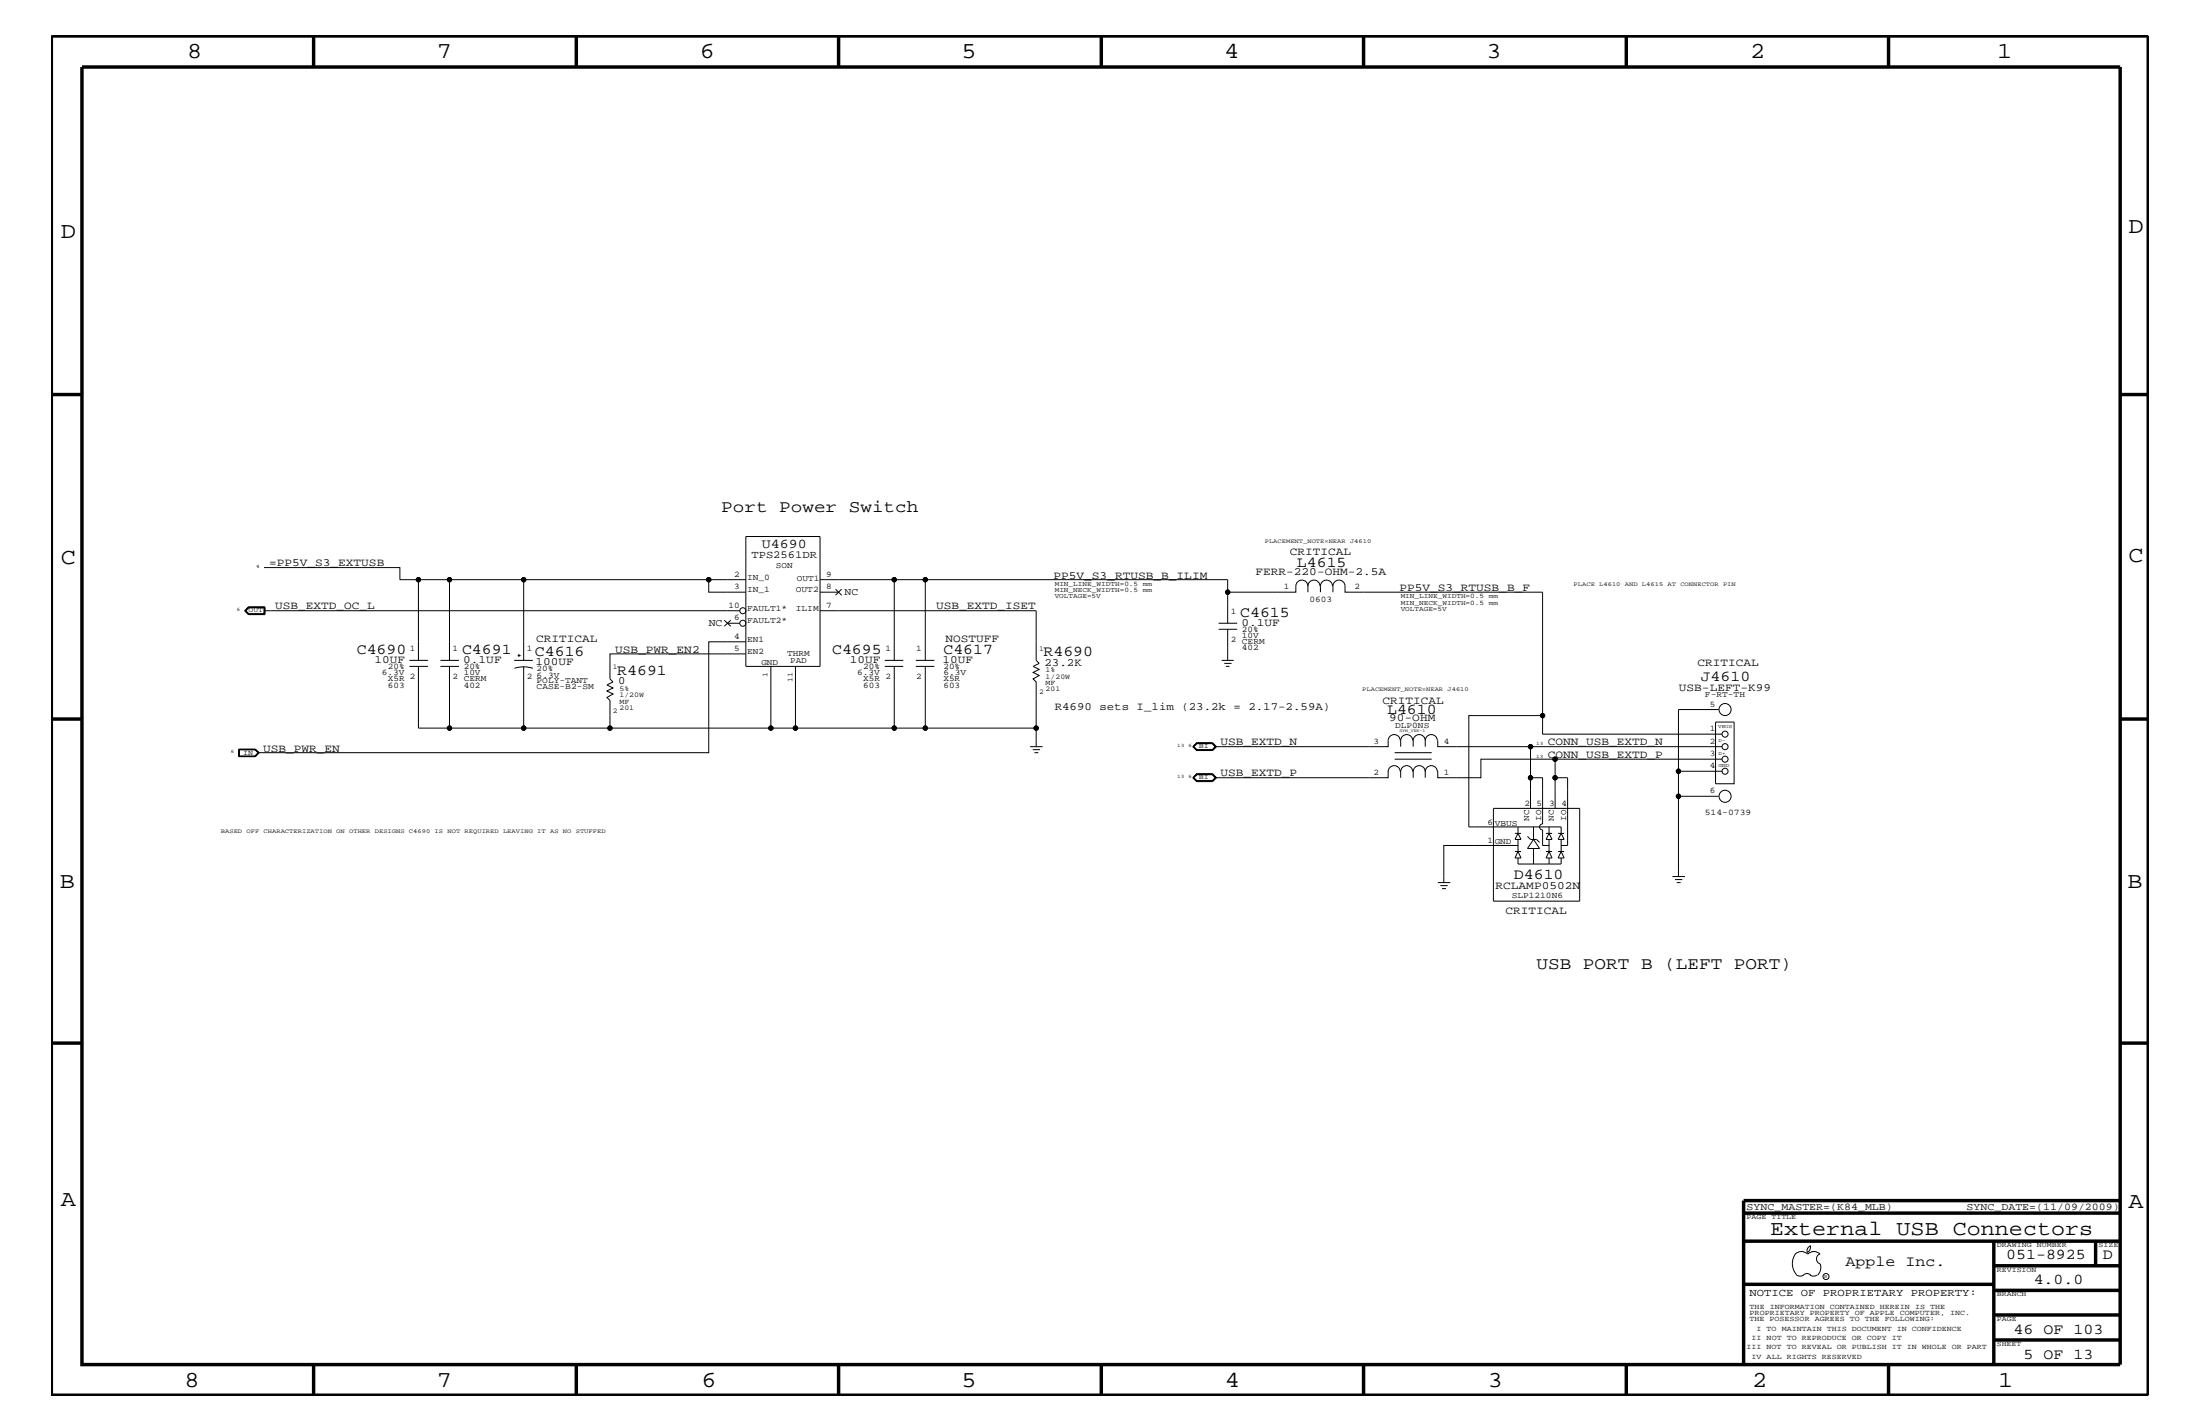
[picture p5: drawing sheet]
<svg xmlns="http://www.w3.org/2000/svg" width="432mm" height="279mm" viewBox="0 0 432 279" stroke-linecap="round" stroke-linejoin="round" font-family="sans-serif">
<g fill="none" stroke="#000" stroke-width=".2">
<path d="M48 119.8l.8-.7h3.2v1.5h-3.2zM48.3 119.8l.6-.6h2.9v1.2h-2.9zM48.8 119.2l-.7 .6 .7 .7M48.8 119.2h3.2M48.8 119.2l-.6 .6 .6 .7M51.8 111.4h26.7v2.3h3.6v15.9M51.8 119.8h93.4M51.9 119.2v1.3M82.1 113.7h6.1M88.2 113.7h14.6v15.9M88.2 113.7v15.9M102.8 113.7h36.3"/>
<path d="M146.4 113.7h-7.3v2.5h7.3M146.4 105.3h14.6v25.5h-14.6zM161 119.8h42.4v9.8l.6 .6-1.2 .6 1.2 .5-1.2 .6 1.2 .6-1.2 .7 .6 .6v12.7M161 113.7h14.5v15.9M161 116.2h3.6M164 115.6l1.2 1.2M165.2 115.6l-1.2 1.2M175.5 113.7h6.1v15.9M181.6 113.7h59.4v2.5M256.7 115a1.19 1.19 0 0 0-1.2-1.2 1.19 1.19 0 0 0-1.2 1.2v1.2h-13.3v6.1M256.7 115a1.19 1.19 0 0 1 1.2-1.2 1.19 1.19 0 0 1 1.2 1.2M256.7 115v1.2"/>
<path d="M261.5 115a1.19 1.19 0 0 0-1.1-1.2 1.19 1.19 0 0 0-1.2 1.2v1.2M261.6 116.2v-1.2a1.19 1.19 0 0 1 1.2-1.2 1.19 1.19 0 0 1 1.2 1.2v1.2h38.8v24.2M48.8 120.5h3.2M80.3 130.8h3.7M80.3 129.6h3.7M82.1 130.8v12.1h6.1M86.4 130.8h3.7M86.4 129.6h3.7M88.2 130.8v12.1h14.6M100.9 129.6h3.7M101 131.1a5.9 5.9 0 0 1 3.6 0M101.6 128.6h.6"/>
<path d="M101.9 128.3v.6M102.8 130.8v12.1h16.9M142.2 121.7l1.2 1.2M142.7 122.3h2.5M143.4 121.7l-1.2 1.2M146.4 128.3h-26.7v4.9l.6 .6-1.2 .6 1.2 .6-1.2 .6 1.2 .6-1.2 .6 .6 .6v5.5h31.6M146.4 125.9h-7.3v21.8h-88.5M151.3 130.8v12.1h4.8M156.1 130.8v12.1h19.4M173.7 130.8h3.6M173.7 129.6h3.6M175.5 130.8v12.1h6.1"/>
<path d="M179.7 130.8h3.7M179.7 129.6h3.7M181.6 130.8v12.1h21.8M239.2 123.5h3.6M239.2 122.3h3.6M239.8 129.6h2.3M240.3 130.2h1.4M240.6 130.8h.7M241 123.5v6.1M337.3 139.2h-7.9v12.1M46.9 147v1.4M50 147.1h-3v1.3h3"/>
<path d="M50 147.1l.7 .6-.7 .7M50 147.1l.6 .6M50.1 147h-3.3v1.4h3.3M50.1 147l.8 .7-.8 .7M50.1 147l.7 .7-.7 .7M50.6 147.7l-.6 .7M202.2 146.5h2.4M202.7 147.1h1.4M203 147.7h.8M234.1 146.5l.8-.8h3.1l.8 .8-.8 .8h-3.1zM234.1 152.6l.8-.8h3.1l.8 .8-.8 .8h-3.1zM234.3 146.5l.7-.6h2.9l.6 .6-.6 .6h-2.9z"/>
<path d="M234.3 146.5l.6 .7h3.1M234.3 152.6l.7-.6h2.9l.6 .6-.6 .6h-2.9zM234.9 151.9h3.1l.6 .7-.6 .6h-3.1l-.6-.6zM234.9 151.8h3.1l.7 .8-.7 .7h-3.1l-.7-.7zM238 145.8h-3.1l-.6 .7M238 145.8h-3.1l-.7 .7 .7 .7h3.1M238 145.8l.7 .7-.7 .7M238 145.8l.6 .7-.6 .7M272.5 151.3v1.3h-34M272.5 151.4a1.19 1.19 0 0 1 1.1-1.2 1.19 1.19 0 0 1 1.2 1.2M273.7 147.7h7.3M273.7 149h7.3"/>
<path d="M274.8 145.3a1.19 1.19 0 0 0-1.2-1.2 1.19 1.19 0 0 0-1.1 1.2v1.2h-34M274.9 151.4a1.19 1.19 0 0 1 1.2-1.2 1.19 1.19 0 0 1 1.2 1.2M274.9 151.3v1.3M277.3 145.3a1.19 1.19 0 0 0-1.2-1.2 1.19 1.19 0 0 0-1.2 1.2v1.2M277.4 151.4a1.19 1.19 0 0 1 1.2-1.2 1.19 1.19 0 0 1 1.1 1.2 1.19 1.19 0 0 1 1.2-1.2 1.19 1.19 0 0 1 1.2 1.2M277.4 151.3v1.3M279.7 145.3a1.19 1.19 0 0 1 1.2-1.2 1.19 1.19 0 0 1 1.2 1.2M279.7 145.3a1.19 1.19 0 0 0-1.1-1.2 1.19 1.19 0 0 0-1.2 1.2v1.2M279.7 145.3v1.2M279.7 151.3v1.3M282.2 145.3v1.2h55.8M293.1 158.6h16.9v18.2h-16.9z"/>
<path d="M300.4 152.6h2.4v9.1a.59 .59 0 0 0-.6 .5 .59 .59 0 0 0 .6 .6v3.1h1.2M300.4 146.5v12.1M305.2 149h-14.5v3.6h-8.5v-1.3M305.2 152.6v6M329.4 156.2v15.8M336.7 141.7h3.7v12.1h-3.7zM338 151.3h-8.6v4.9h7.9M338 149h-32.8v3.6h2.5v13.3h-1.3M338 144h-35.2v-3.6h-14.5v21.8h18.1M282.2 173.2h2.4M282.7 173.8h1.4M283 174.4h.8"/>
<path d="M297.3 163.5h1.2M297.3 167.1h1.2M297.9 167.1l.6 1.2h-1.2zM297.9 162.2v1.3l.6 1.2h-1.2l.6-1.2M297.9 165.9h-14.5v7.3M297.9 168.3v1.2h8.5v-1.2M297.9 164.7v2.4M299.8 164.1l.6 .6h1.2l.6 .6M301 164.7l1.2 1.8h-2.4zM301 162.2v2.5M301 166.5v3M303.4 163.5h1.2"/>
<path d="M303.4 167.1h1.2M304 167.1l.6 1.2h-1.2zM304 163.5l.6 1.2h-1.2zM304 162.2v1.3M304 164.7v2.4M304 168.3v1.2M305.8 163.5h1.2M305.8 167.1h1.2M306.4 162.2h.1M306.4 163.5l.6 1.2h-1.2zM306.4 162.2v1.3M306.4 164.7v2.4"/>
<path d="M306.4 167.1l.6 1.2h-1.2zM328.3 172h2.4M328.8 172.6h1.4M329.1 173.2h.8M352.3 246.1a1.69 1.69 0 0 1 2.5 0M352.4 246a3.3 3.3 0 0 0 .2 4.1M352.6 250.2l.7 .2 .7-.2M354 250.2l.7-.3 .7 .3M354.8 246.1a1.69 1.69 0 0 1 2.4 0M355.2 250.2l.7 .2 .7-.2M355.3 244.4v.3a1.18 1.18 0 0 1-.6 1.1M355.4 244.4a.99 .99 0 0 0-.6 1.4"/>
<path d="M357.2 246a1.04 1.04 0 0 0-.7 1 1.04 1.04 0 0 0 .7 1M357.3 248l.1 .7a2.11 2.11 0 0 1-.6 1.5"/>
<circle cx="82.1" cy="113.7" r=".42"/>
<circle cx="88.2" cy="113.7" r=".42"/>
<circle cx="102.8" cy="113.7" r=".42"/>
<circle cx="139.1" cy="113.7" r=".42"/>
<circle cx="145.8" cy="119.8" r=".59"/>
<circle cx="175.5" cy="113.7" r=".42"/>
<circle cx="181.6" cy="113.7" r=".42"/>
<circle cx="241" cy="116.2" r=".42"/>
<circle cx="145.8" cy="122.3" r=".59"/>
<circle cx="338.6" cy="139.2" r="1.19"/>
<circle cx="88.2" cy="142.9" r=".42"/>
<circle cx="102.8" cy="142.9" r=".42"/>
<circle cx="119.7" cy="142.9" r=".42"/>
<circle cx="151.3" cy="142.9" r=".42"/>
<circle cx="156.1" cy="142.9" r=".42"/>
<circle cx="175.5" cy="142.9" r=".42"/>
<circle cx="181.6" cy="142.9" r=".42"/>
<circle cx="203.4" cy="142.9" r=".42"/>
<circle cx="300.4" cy="152.6" r=".42"/>
<circle cx="300.4" cy="146.5" r=".42"/>
<circle cx="302.8" cy="140.4" r=".42"/>
<circle cx="305.2" cy="149" r=".42"/>
<circle cx="305.2" cy="152.6" r=".42"/>
<circle cx="329.4" cy="156.2" r=".42"/>
<circle cx="329.4" cy="151.3" r=".42"/>
<circle cx="338.6" cy="156.2" r="1.19"/>
<circle cx="338.6" cy="144" r=".59"/>
<circle cx="338.6" cy="146.5" r=".59"/>
<circle cx="338.6" cy="151.3" r=".59"/>
<circle cx="338.6" cy="149" r=".59"/>
<circle cx="358.4" cy="250.5" r=".59"/>
</g>
<g fill="none" stroke="#000" stroke-width=".68" stroke-linecap="butt">
<path d="M10.1 7.1h411.5v266.7h-411.5zM16.1 13.2h400v254.5h-400zM61.6 7.1v6.1M113.1 7.1v6.1M164.6 7.1v6.1M216.2 7.1v6.1M267.6 7.1v6.1M319.2 7.1v6.1M370.7 7.1v6.1M10.1 77.4h6M416.1 77.4h5.5M10.1 141.1h6"/>
<path d="M416.1 141.1h5.5M10.1 204.7h6M416.1 204.7h5.5M342.2 238h73.9M416.1 235.6h-73.9v32.1M342.2 243.5h73.9M342.2 252h49.1M391.3 243.5v24.2M391.3 258h24.8M391.3 253.2h24.8M391.3 248.4h24.8M411.3 243.5v4.9"/>
<path d="M61.6 267.7v6.1M113.1 267.7v6.1M164.6 267.7v6.1M216.2 268v5.8M267.6 267.7v6.1M319.2 267.7v6.1M370.7 267.7v6.1M391.3 262.9h24.8"/>
</g>
<g fill="#000">
<circle cx="82.1" cy="113.7" r=".42"/>
<circle cx="88.2" cy="113.7" r=".42"/>
<circle cx="102.8" cy="113.7" r=".42"/>
<circle cx="139.1" cy="113.7" r=".42"/>
<circle cx="175.5" cy="113.7" r=".42"/>
<circle cx="181.6" cy="113.7" r=".42"/>
<circle cx="241" cy="116.2" r=".42"/>
<circle cx="88.2" cy="142.9" r=".42"/>
<circle cx="102.8" cy="142.9" r=".42"/>
<circle cx="119.7" cy="142.9" r=".42"/>
<circle cx="151.3" cy="142.9" r=".42"/>
<circle cx="156.1" cy="142.9" r=".42"/>
<circle cx="175.5" cy="142.9" r=".42"/>
<circle cx="181.6" cy="142.9" r=".42"/>
<circle cx="203.4" cy="142.9" r=".42"/>
<circle cx="300.4" cy="152.6" r=".42"/>
<circle cx="300.4" cy="146.5" r=".42"/>
<circle cx="302.8" cy="140.4" r=".42"/>
<circle cx="305.2" cy="149" r=".42"/>
<circle cx="305.2" cy="152.6" r=".42"/>
<circle cx="329.4" cy="156.2" r=".42"/>
<circle cx="329.4" cy="151.3" r=".42"/>
</g>
<g font-size="4.5">
<text x="36.7" y="11.5">8</text>
<text x="85.8" y="11.5">7</text>
<text x="137.3" y="11.5">6</text>
<text x="188.7" y="11.5">5</text>
<text x="240.3" y="11.5">4</text>
<text x="291.8" y="11.5">3</text>
<text x="343.5" y="11.5">2</text>
<text x="392" y="11.5">1</text>
<text x="11.9" y="46.8">D</text>
<text x="417.7" y="45.7">D</text>
<text x="11.9" y="110.6">C</text>
<text x="417.7" y="110.3">C</text>
<text x="11.8" y="174.3">B</text>
<text x="417.6" y="174.2">B</text>
<text x="11.9" y="236.7">A</text>
<text x="417.7" y="237.1">A</text>
<text x="36.2" y="272.1">8</text>
<text x="85.8" y="272.1">7</text>
<text x="137.7" y="272.1">6</text>
<text x="188.7" y="272.1">5</text>
<text x="240.4" y="272.1">4</text>
<text x="292" y="272.1">3</text>
<text x="343.9" y="272.1">2</text>
<text x="392.2" y="272.1">1</text>
</g>
<text font-size="4.1" x="347.4" y="242.3">External USB Connectors</text>
<g font-size="3.4">
<text x="141.6" y="100.4">Port Power Switch</text>
<text x="301.6" y="190.2">USB PORT B (LEFT PORT)</text>
</g>
<g font-size="3">
<text x="254.6" y="111.2">L4615</text>
<text x="243.4" y="121">C4615</text>
<text x="70" y="128.3">C4690</text>
<text x="90.7" y="128.3">C4691</text>
<text x="105" y="128.7">C4616</text>
<text x="163.3" y="128.3">C4695</text>
<text x="185.2" y="128.3">C4617</text>
<text x="204.8" y="128.8">R4690</text>
<text x="121.2" y="132.4">R4691</text>
<text x="333.8" y="133.6">J4610</text>
<text x="272.2" y="140.1">L4610</text>
<text x="297.1" y="172.4">D4610</text>
<text x="362.2" y="248.4">Apple Inc.</text>
<text x="393.7" y="247.1">051-8925</text>
<text x="399.2" y="252">4.0.0</text>
<text x="412.7" y="247.1">D</text>
<text x="395.2" y="261.6">46 OF 103</text>
<text x="397.2" y="266.6">5 OF 13</text>
</g>
<text font-size="2.6" x="149.5" y="107.6">U4690</text>
<g font-size="2.2">
<text x="52.8" y="111.1">=PP5V_S3_EXTUSB</text>
<text x="206.8" y="113.6">PP5V_S3_RTUSB_B_ILIM</text>
<text x="246.4" y="112.9">FERR-220-OHM-2.5A</text>
<text x="253.2" y="108.9">CRITICAL</text>
<text x="54" y="119.6">USB_EXTD_OC_L</text>
<text x="183.7" y="119.6">USB_EXTD_ISET</text>
<text x="274.7" y="115.9">PP5V_S3_RTUSB_B_F</text>
<text x="105.2" y="125.9">CRITICAL</text>
<text x="185.6" y="125.9">NOSTUFF</text>
<text x="243.7" y="122.9">0.1UF</text>
<text x="73.5" y="130.2">10UF</text>
<text x="90.9" y="130.2">0.1UF</text>
<text x="105.1" y="130.4">100UF</text>
<text x="120.7" y="128">USB_PWR_EN2</text>
<text x="166.8" y="130.2">10UF</text>
<text x="185" y="130.2">10UF</text>
<text x="205" y="130.7">23.2K</text>
<text x="333.2" y="130.8">CRITICAL</text>
<text x="121.3" y="134.2">0</text>
<text x="329.5" y="135.5">USB-LEFT-K99</text>
<text x="207" y="139.2">R4690 sets I_lim (23.2k = 2.17-2.59A)</text>
<text x="271.4" y="138">CRITICAL</text>
<text x="272.7" y="141.4">90-OHM</text>
<text x="51.6" y="147.5">USB_PWR_EN</text>
<text x="239.5" y="146.2">USB_EXTD_N</text>
<text x="303.8" y="148.7">CONN_USB_EXTD_P</text>
<text x="303.8" y="146.2">CONN_USB_EXTD_N</text>
<text x="239.5" y="152.3">USB_EXTD_P</text>
<text x="293.5" y="174.4">RCLAMP0502N</text>
<text x="295.5" y="179.3">CRITICAL</text>
</g>
<g font-size="2.1">
<text x="147.5" y="109.5">TPS2561DR</text>
<text x="343.4" y="254.4">NOTICE OF PROPRIETARY PROPERTY:</text>
</g>
<g font-size="2">
<text x="165.8" y="116.8">NC</text>
<text x="139.1" y="122.9">NC</text>
<text x="342.8" y="237.4">SYNC_MASTER=(K84_MLB)</text>
<text x="386" y="237.4">SYNC_DATE=(11/09/2009)</text>
</g>
<g font-size="1.7">
<text x="144.1" y="113.1">2</text>
<text x="146.6" y="113.7">IN_0</text>
<text x="152.3" y="111.4">SON</text>
<text x="156.4" y="113.9">OUT1</text>
<text x="162.1" y="113.1">9</text>
<text x="143" y="119.2">10</text>
<text x="144.1" y="115.6">3</text>
<text x="146.6" y="119.8">FAULT1*</text>
<text x="146.6" y="116.2">IN_1</text>
<text x="156.2" y="116.2">OUT2</text>
<text x="156.2" y="119.8">ILIM</text>
<text x="162.1" y="115.6">8</text>
<text x="162.1" y="119.2">7</text>
<text x="252" y="115.6">1</text>
<text x="257" y="118.1">0603</text>
<text x="265.9" y="115.6">2</text>
<text x="144.1" y="121.7">6</text>
<text x="144.1" y="125.3">4</text>
<text x="146.6" y="122.3">FAULT2*</text>
<text x="146.6" y="125.9">EN1</text>
<text x="241.6" y="125.9">2</text>
<text x="241.6" y="120.4">1</text>
<text x="243.8" y="124.1">20%</text>
<text x="243.8" y="125.2">10V</text>
<text x="76.1" y="131.3">20%</text>
<text x="80.4" y="127.7">1</text>
<text x="88.8" y="127.7">1</text>
<text x="91" y="131.3">20%</text>
<text x="103.4" y="127.7">1</text>
<text x="105.3" y="131.7">20%</text>
<text x="144.1" y="127.7">5</text>
<text x="146.6" y="128.3">EN2</text>
<text x="149.4" y="130.5">GND</text>
<text x="154.5" y="128.7">THRM</text>
<text x="155.1" y="130.2">PAD</text>
<text x="169.4" y="131.3">20%</text>
<text x="173.8" y="127.7">1</text>
<text x="179.8" y="127.7">1</text>
<text x="185.2" y="131.3">20%</text>
<text x="243.8" y="127.6">402</text>
<text x="243.8" y="126.4">CERM</text>
<text x="74.9" y="132.4">6.3V</text>
<text x="76.1" y="133.6">X5R 2</text>
<text x="76.1" y="134.9">603</text>
<text x="88.8" y="133.2">2 CERM</text>
<text x="91" y="134.9">402</text>
<text x="91" y="132.4">10V</text>
<text x="103.4" y="133.2">2</text>
<text x="105.3" y="133">6.3V</text>
<text x="105.3" y="135.2">CASE-B2-SM</text>
<text x="105.3" y="134.1">POLY-TANT</text>
<text x="168.2" y="132.4">6.3V</text>
<text x="169.4" y="133.6">X5R 2</text>
<text x="169.4" y="134.9">603</text>
<text x="179.8" y="133.2">2</text>
<text x="185.2" y="133.6">X5R</text>
<text x="185.2" y="134.9">603</text>
<text x="185.2" y="132.4">6.3V</text>
<text x="334.6" y="136.8">F-RT-TH</text>
<text x="273.9" y="142.8">DLP0NS</text>
<text x="335.6" y="143.5">1</text>
<text x="335.6" y="138.6">5</text>
<text x="269.6" y="145.9">3</text>
<text x="283.4" y="145.9">4</text>
<text x="335.6" y="148.4">3</text>
<text x="335.6" y="145.9">2</text>
<text x="269.6" y="152">2</text>
<text x="283.4" y="152">1</text>
<text x="335.6" y="155.6">6</text>
<text x="335.6" y="150.7">4</text>
<text x="291.9" y="161.8">6</text>
<text x="293.4" y="162">VBUS</text>
<text x="299.2" y="158.2">2</text>
<text x="300.1" y="161.1" transform="rotate(-90 300.1 161.1)">NC</text>
<text x="301.6" y="158.2">5</text>
<text x="302.5" y="161.1" transform="rotate(-90 302.5 161.1)">IO</text>
<text x="304" y="158.2">3</text>
<text x="305" y="161.1" transform="rotate(-90 305 161.1)">NC</text>
<text x="306.5" y="158.2">4</text>
<text x="307.4" y="161.1" transform="rotate(-90 307.4 161.1)">IO</text>
<text x="334.6" y="159.9">514-0739</text>
<text x="291.9" y="165.5">1</text>
<text x="293.4" y="165.6">GND</text>
<text x="296.7" y="176.1">SLP1210N6</text>
</g>
<g font-size="1.4">
<text x="207" y="115">MIN_LINE_WIDTH=0.5 mm</text>
<text x="207" y="117.4">VOLTAGE=5V</text>
<text x="207" y="116.2">MIN_NECK_WIDTH=0.5 mm</text>
<text x="274.9" y="117.4">MIN_LINE_WIDTH=0.5 mm</text>
<text x="274.9" y="118.6">MIN_NECK_WIDTH=0.5 mm</text>
<text x="274.9" y="119.8">VOLTAGE=5V</text>
<text x="48.8" y="120.2">OUT</text>
<text x="120.3" y="131.3">1</text>
<text x="204" y="127.7">1</text>
<text x="205.2" y="131.9">1%</text>
<text x="121.6" y="136.8">1/20W</text>
<text x="121.6" y="135.6">5%</text>
<text x="150.6" y="132.9" transform="rotate(-90 150.6 132.9)">1</text>
<text x="155.5" y="133.9" transform="rotate(-90 155.5 133.9)">11</text>
<text x="204" y="136.2">2</text>
<text x="205.2" y="133.2">1/20W</text>
<text x="205.2" y="134.4">MF</text>
<text x="205.2" y="135.6">201</text>
<text x="120.3" y="139.8">2</text>
<text x="121.6" y="138">MF</text>
<text x="121.6" y="139.2">201</text>
<text x="47.8" y="148.1">IN</text>
<text x="235.3" y="146.8">BI</text>
<text x="235.3" y="152.9">BI</text>
<text x="342.8" y="239.2">PAGE TITLE</text>
<text x="391.9" y="244.7">DRAWING NUMBER</text>
<text x="411.9" y="244.7">SIZE</text>
<text x="391.9" y="249.5">REVISION</text>
<text x="343.4" y="256.8">THE INFORMATION CONTAINED HEREIN IS THE</text>
<text x="391.9" y="254.4">BRANCH</text>
<text x="343.4" y="259.3">THE POSESSOR AGREES TO THE FOLLOWING:</text>
<text x="343.4" y="258">PROPRIETARY PROPERTY OF APPLE COMPUTER, INC.</text>
<text x="343.8" y="262.9">II NOT TO REPRODUCE OR COPY IT</text>
<text x="344.8" y="261.1">I TO MAINTAIN THIS DOCUMENT IN CONFIDENCE</text>
<text x="391.9" y="259.3">PAGE</text>
<text x="342.8" y="264.7">III NOT TO REVEAL OR PUBLISH IT IN WHOLE OR PART</text>
<text x="343.8" y="266.6">IV ALL RIGHTS RESERVED</text>
<text x="391.9" y="264.1">SHEET</text>
</g>
<g font-size="1.2">
<text x="248.2" y="106.5">PLACEMENT_NOTE=NEAR</text>
<text x="265" y="106.5">J4610</text>
<text x="308.9" y="115">PLACE</text>
<text x="313.9" y="115">L4610</text>
<text x="318.9" y="115">AND</text>
<text x="322.3" y="115">L4615</text>
<text x="327.3" y="115">AT</text>
<text x="329.8" y="115">CONNECTOR</text>
<text x="338.2" y="115">PIN</text>
<text x="267.4" y="135.6">PLACEMENT_NOTE=NEAR</text>
<text x="284.1" y="135.6">J4610</text>
<text x="43.3" y="163.5">BASED</text>
<text x="48.4" y="163.5">OFF</text>
<text x="51.7" y="163.5">CHARACTERIZATION</text>
<text x="66" y="163.5">ON</text>
<text x="68.5" y="163.5">OTHER</text>
<text x="73.6" y="163.5">DESIGNS</text>
<text x="80.3" y="163.5">C4690</text>
<text x="85.3" y="163.5">IS</text>
<text x="87.8" y="163.5">NOT</text>
<text x="91.2" y="163.5">REQUIRED</text>
<text x="98.7" y="163.5">LEAVING</text>
<text x="105.4" y="163.5">IT</text>
<text x="108" y="163.5">AS</text>
<text x="110.5" y="163.5">NO</text>
<text x="113" y="163.5">STUFFED</text>
</g>
<g font-size="1">
<text x="50.3" y="111.4">4</text>
<text x="46.5" y="119.8">6</text>
<text x="337.2" y="142.9">VBUS</text>
<text x="45.3" y="147.7">6</text>
<text x="231.1" y="146.5">13</text>
<text x="233.3" y="146.5">6</text>
<text x="301.5" y="148.7">13</text>
<text x="301.5" y="146.2">13</text>
<text x="337.3" y="145.7">D-</text>
<text x="337.3" y="148.1">D+</text>
<text x="231.1" y="152.6">13</text>
<text x="233.3" y="152.6">6</text>
<text x="337.3" y="150.5">GND</text>
<text x="358.1" y="250.7">R</text>
</g>
<text font-size=".8" x="274.7" y="143.6">SYM_VER-1</text>
</svg>
